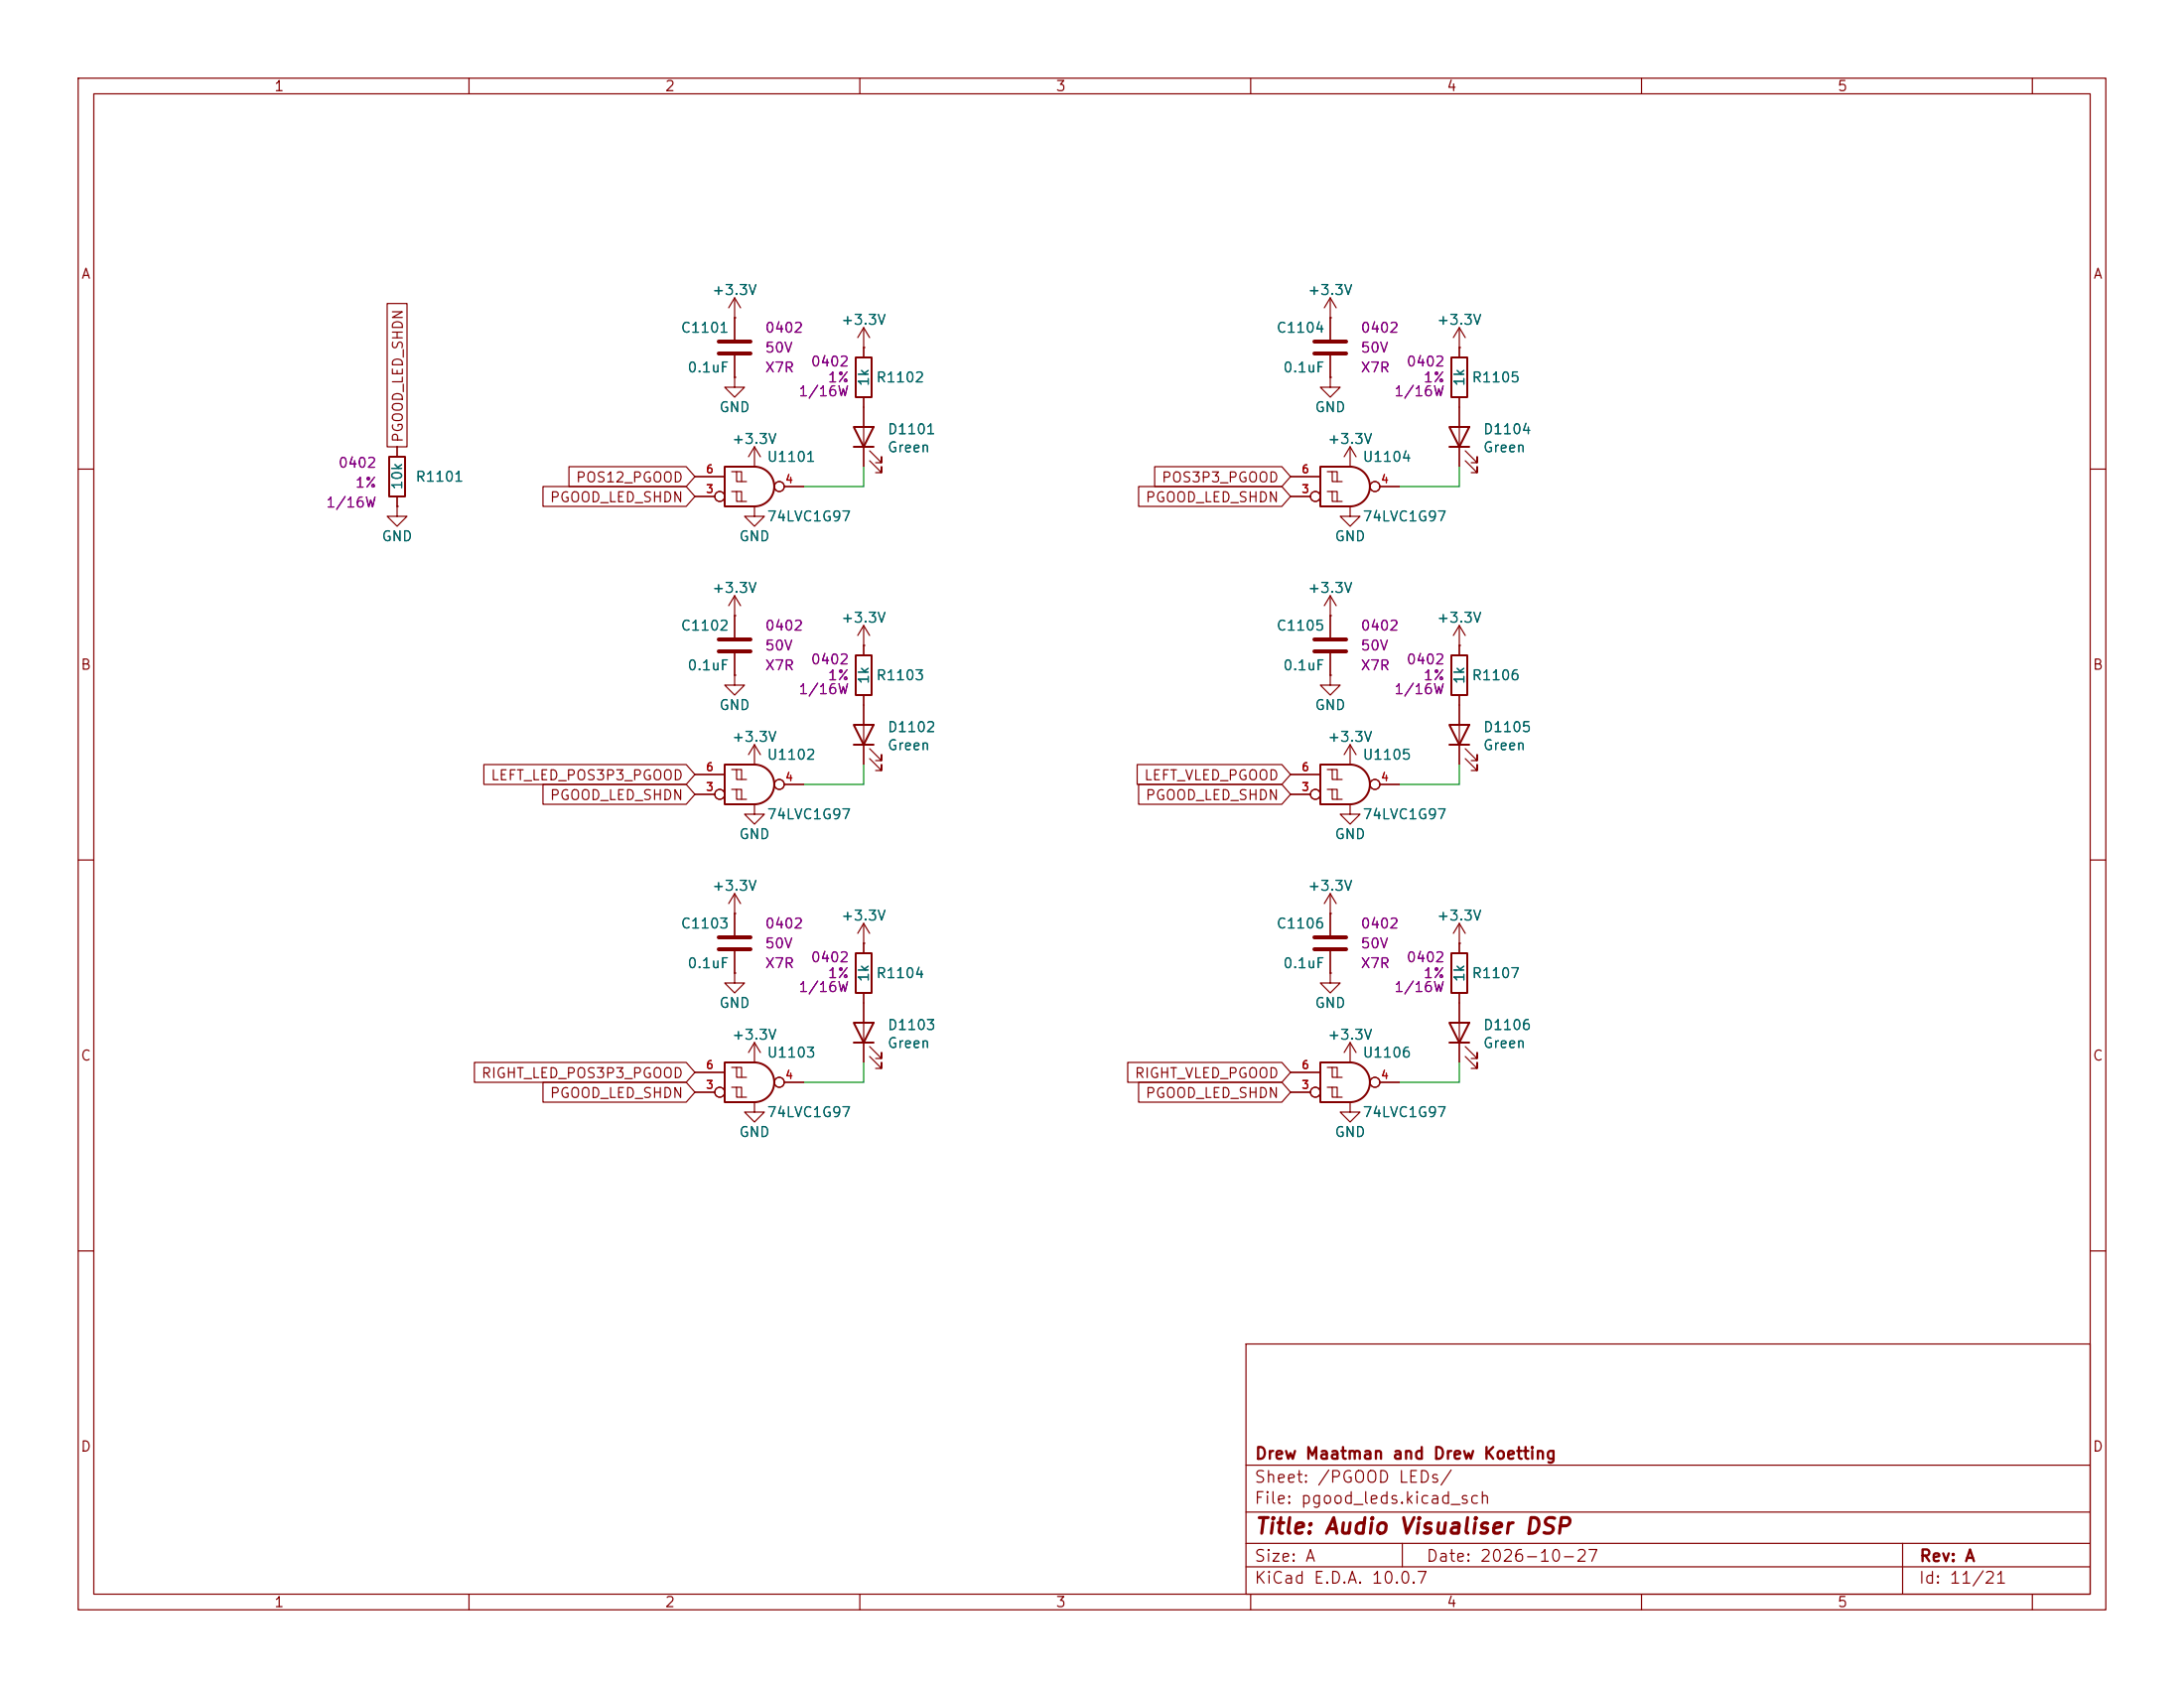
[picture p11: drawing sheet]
<svg xmlns="http://www.w3.org/2000/svg" width="279mm" height="216mm" viewBox="0 0 279 216" stroke-linecap="round" stroke-linejoin="round" font-family="sans-serif">
<g fill="none" stroke="#840000" stroke-width=".15">
<path d="M10 10h259.4v195.9h-259.4zM12 12h255.4v191.9h-255.4zM60 10v2M110 10v2M160 10v2M210 10v2M260 10v2M49.5 38.8h2.6v18.4h-2.6zM94 38.1l-.8 1.3M94 38.1l.7 1.3M94 38.1v5.3M170.2 38.1v5.3"/>
<path d="M170.2 38.1l-.8 1.3M170.2 38.1l.7 1.3M50.8 57.2v1.2M72.8 59.7h15l1.1 1.3-1.1 1.2h-15zM94 40.6h.1M94 48.3v1.2h1.2l-1.2 1.3-1.3-1.3h1.3M94 48.3h.1M94 45.5v2.8M96.5 59.7h.1M96.5 57.2l-.7 1.2M96.5 57.2l.8 1.2M96.5 57.2v2.5"/>
<path d="M110.5 44.5h.1M110.5 41.9v3.8M110.5 50.8v8.9M110.5 41.9l-.8 1.3M110.5 41.9l.8 1.3M111.3 58.9l1.5 1.6v-.8v.8h-.8M111.3 57.7l1.5 1.5v-.8v.8h-.8M147.7 59.7h16.3l1.1 1.3-1.1 1.2h-16.3zM170.2 48.3v1.2h1.2l-1.2 1.3-1.3-1.3h1.3M170.2 48.3h.1M170.2 40.6h.1M170.2 45.5v2.8"/>
<path d="M172.7 59.7h.1M172.7 57.2v2.5M172.7 57.2l-.7 1.2M172.7 57.2l.8 1.2M186.7 44.5h.1M186.7 41.9v3.8M186.7 50.8v8.9M186.7 41.9l-.8 1.3M186.7 41.9l.8 1.3M187.5 58.9l1.5 1.6v-.8v.8h-.8M187.5 57.7l1.5 1.5v-.8v.8h-.8M10 60h2"/>
<path d="M50.8 64.8v1.2h1.3l-1.3 1.3-1.3-1.3h1.3M50.8 64.8h.1M50.8 63.5v1.3M69.5 62.2h18.3l1.1 1.3-1.1 1.3h-18.3zM88.9 63.5h2.5M88.9 61h3.8M93.6 60.3h.6v1.3h1.3M93.6 62.9h.6v1.2h1.3M94 78.7h.1M94 76.2v5.3M94 76.2l-.8 1.3M94 76.2l.7 1.3"/>
<path d="M94.2 60.3h.7v1.3M94.2 62.9h.7v1.2M96.5 64.8v1.2h1.3l-1.3 1.3-1.3-1.3h1.3M96.5 64.8h.1M100.3 62.2h2.6M145.7 62.2h18.3l1.1 1.3-1.1 1.3h-18.3zM165.1 63.5h2.5M165.1 61h3.8M169.8 60.3h.6v1.3h1.3M169.8 62.9h.6v1.2h1.3M170.2 78.7h.1M170.2 76.2v5.3"/>
<path d="M170.2 76.2l-.8 1.3M170.2 76.2l.7 1.3M170.4 60.3h.7v1.3M170.4 62.9h.7v1.2M172.7 64.8v1.2h1.3l-1.3 1.3-1.3-1.3h1.3M172.7 64.8h.1M176.5 62.2h2.6M267.4 60h2M61.9 97.8h25.9l1.1 1.3-1.1 1.2h-25.9zM88.9 99.1h3.8M93.6 98.4h.6v1.3h1.3M94 86.4v1.2h1.2l-1.2 1.3-1.3-1.3h1.3"/>
<path d="M94 86.4h.1M94 83.6v2.8M94.2 98.4h.7v1.3M96.5 97.8h.1M96.5 95.3v2.5M96.5 95.3l-.7 1.2M96.5 95.3l.8 1.2M110.5 82.6h.1M110.5 80v3.8M110.5 88.9v8.9M110.5 80l-.8 1.3M110.5 80l.8 1.3"/>
<path d="M111.3 97l1.5 1.6v-.8v.8h-.8M111.3 95.8l1.5 1.5v-.8v.8h-.8M145.5 97.8h18.5l1.1 1.3-1.1 1.2h-18.5zM165.1 99.1h3.8M169.8 98.4h.6v1.3h1.3M170.2 86.4v1.2h1.2l-1.2 1.3-1.3-1.3h1.3M170.2 86.4h.1M170.2 83.6v2.8M170.4 98.4h.7v1.3M172.7 97.8h.1M172.7 95.3v2.5M172.7 95.3l-.7 1.2"/>
<path d="M172.7 95.3l.8 1.2M186.7 82.6h.1M186.7 80v3.8M186.7 88.9v8.9M186.7 80l-.8 1.3M186.7 80l.8 1.3M187.5 97l1.5 1.6v-.8v.8h-.8M187.5 95.8l1.5 1.5v-.8v.8h-.8M10 110h2M69.5 100.3h18.3l1.1 1.3-1.1 1.3h-18.3zM88.9 101.6h2.5M93.6 101h.6v1.2h1.3"/>
<path d="M94 116.8h.1M94 114.3v5.3M94 114.3l-.8 1.3M94 114.3l.7 1.3M94.2 101h.7v1.2M96.5 102.9v1.2h1.3l-1.3 1.3-1.3-1.3h1.3M96.5 102.9h.1M100.3 100.3h2.6M110.5 118.1v3.8M110.5 118.1l-.8 1.3M110.5 118.1l.8 1.3M145.7 100.3h18.3l1.1 1.3-1.1 1.3h-18.3z"/>
<path d="M165.1 101.6h2.5M169.8 101h.6v1.2h1.3M170.2 116.8h.1M170.2 114.3v5.3M170.2 114.3l-.8 1.3M170.2 114.3l.7 1.3M170.4 101h.7v1.2M172.7 102.9v1.2h1.3l-1.3 1.3-1.3-1.3h1.3M172.7 102.9h.1M176.5 100.3h2.6M186.7 118.1v3.8M186.7 118.1l-.8 1.3"/>
<path d="M186.7 118.1l.8 1.3M267.4 110h2M60.7 135.9h27.1l1.1 1.3-1.1 1.2h-27.1zM69.5 138.4h18.3l1.1 1.3-1.1 1.3h-18.3zM88.9 139.7h2.5M88.9 137.2h3.8M93.6 136.5h.6v1.3h1.3M93.6 139.1h.6v1.2h1.3M94 124.5v1.2h1.2l-1.2 1.3-1.3-1.3h1.3M94 124.5h.1M94 121.7v2.8M94.2 136.5h.7v1.3"/>
<path d="M94.2 139.1h.7v1.2M96.5 135.9h.1M96.5 133.4v2.5M96.5 133.4l-.7 1.2M96.5 133.4l.8 1.2M100.3 138.4h2.6M110.5 120.7h.1M110.5 127v8.9M111.3 135.1l1.5 1.6v-.8v.8h-.8M111.3 133.9l1.5 1.5v-.8v.8h-.8M144.3 135.9h19.7l1.1 1.3-1.1 1.2h-19.7zM145.7 138.4h18.3l1.1 1.3-1.1 1.3h-18.3z"/>
<path d="M165.1 139.7h2.5M165.1 137.2h3.8M169.8 136.5h.6v1.3h1.3M169.8 139.1h.6v1.2h1.3M170.2 124.5v1.2h1.2l-1.2 1.3-1.3-1.3h1.3M170.2 124.5h.1M170.2 121.7v2.8M170.4 136.5h.7v1.3M170.4 139.1h.7v1.2M172.7 135.9h.1M172.7 133.4l-.7 1.2M172.7 133.4l.8 1.2"/>
<path d="M172.7 133.4v2.5M176.5 138.4h2.6M186.7 120.7h.1M186.7 127v8.9M187.5 135.1l1.5 1.6v-.8v.8h-.8M187.5 133.9l1.5 1.5v-.8v.8h-.8M96.5 141v1.2h1.3l-1.3 1.3-1.3-1.3h1.3M96.5 141h.1M172.7 141v1.2h1.3l-1.3 1.3-1.3-1.3h1.3M172.7 141h.1M10 160h2M159.4 171.9h108v32h-108z"/>
<path d="M267.4 160h2M159.4 197.4h108M159.4 193.4h108M159.4 187.4h108M179.4 197.4v3M243.4 197.4v6.5M60 203.9v2M110 203.9v2M159.4 200.4h108M160 203.9v2M210 203.9v2M260 203.9v2"/>
<circle cx="92.1" cy="63.5" r=".63"/>
<circle cx="99.7" cy="62.2" r=".63"/>
<circle cx="168.3" cy="63.5" r=".63"/>
<circle cx="175.9" cy="62.2" r=".63"/>
<circle cx="92.1" cy="101.6" r=".63"/>
<circle cx="99.7" cy="100.3" r=".63"/>
<circle cx="168.3" cy="101.6" r=".63"/>
<circle cx="175.9" cy="100.3" r=".63"/>
<circle cx="92.1" cy="139.7" r=".63"/>
<circle cx="99.7" cy="138.4" r=".63"/>
<circle cx="168.3" cy="139.7" r=".63"/>
<circle cx="175.9" cy="138.4" r=".63"/>
</g>
<g fill="none" stroke="#840000" stroke-width=".25">
<path d="M49.8 58.4h2v5.1h-2zM92.7 59.7h3.8a2.54 2.54 0 0 1 2.6 2.5 2.54 2.54 0 0 1-2.6 2.6h-3.8zM109.2 54.6h2.6l-1.3 2.6zM109.2 57.2h2.6M109.5 45.7h2v5.1h-2zM168.9 59.7h3.8a2.54 2.54 0 0 1 2.6 2.5 2.54 2.54 0 0 1-2.6 2.6h-3.8zM185.4 54.6h2.6l-1.3 2.6zM185.4 57.2h2.6M185.7 45.7h2v5.1h-2zM92.7 97.8h3.8a2.54 2.54 0 0 1 2.6 2.5 2.54 2.54 0 0 1-2.6 2.6h-3.8zM109.2 92.7h2.6l-1.3 2.6zM109.2 95.3h2.6"/>
<path d="M109.5 83.8h2v5.1h-2zM168.9 97.8h3.8a2.54 2.54 0 0 1 2.6 2.5 2.54 2.54 0 0 1-2.6 2.6h-3.8zM185.4 92.7h2.6l-1.3 2.6zM185.4 95.3h2.6M185.7 83.8h2v5.1h-2zM92.7 135.9h3.8a2.54 2.54 0 0 1 2.6 2.5 2.54 2.54 0 0 1-2.6 2.6h-3.8zM109.2 130.8h2.6l-1.3 2.6zM109.2 133.4h2.6M109.5 121.9h2v5.1h-2zM168.9 135.9h3.8a2.54 2.54 0 0 1 2.6 2.5 2.54 2.54 0 0 1-2.6 2.6h-3.8zM185.4 130.8h2.6l-1.3 2.6zM185.4 133.4h2.6"/>
<path d="M185.7 121.9h2v5.1h-2z"/>
</g>
<path d="M91.9 43.7h4.1M91.9 45.2h4.1M168.1 43.7h4.1M168.1 45.2h4.1M91.9 81.8h4.1M91.9 83.3h4.1M168.1 81.8h4.1M168.1 83.3h4.1M91.9 119.9h4.1M168.1 119.9h4.1M91.9 121.4h4.1M168.1 121.4h4.1" fill="none" stroke="#840000" stroke-width=".51"/>
<path d="M110.5 59.7v2.5h-7.6M186.7 59.7v2.5h-7.6M110.5 97.8v2.5h-7.6M186.7 97.8v2.5h-7.6M110.5 135.9v2.5h-7.6M186.7 135.9v2.5h-7.6" fill="none" stroke="#009600" stroke-width=".15"/>
<text font-size="2" fill="#840000" x="160.4" y="196.7">Title: Audio Visualiser DSP</text>
<g font-size="1.5" fill="#840000">
<text x="160.4" y="190">Sheet: /PGOOD LEDs/</text>
<text x="160.4" y="187">Drew Maatman and Drew Koetting</text>
<text x="160.4" y="192.7">File: pgood_leds.kicad_sch</text>
<text x="160.4" y="202.9">KiCad E.D.A. 10.0.7</text>
<text x="160.4" y="200.1">Size: A</text>
<text x="182.4" y="200.1">Date: 2026-10-27</text>
<text x="245.4" y="202.9">Id: 11/21</text>
<text x="245.4" y="200.1">Rev: A</text>
</g>
<g font-size="1.3" fill="#840000">
<text x="35" y="12">1</text>
<text x="85" y="12">2</text>
<text x="135" y="12">3</text>
<text x="185" y="12">4</text>
<text x="235" y="12">5</text>
<text x="10.3" y="36">A</text>
<text x="267.7" y="36">A</text>
<text x="51.9" y="56.7" transform="rotate(-90 51.9 56.7)">PGOOD_LED_SHDN</text>
<text x="70.3" y="64.6">PGOOD_LED_SHDN</text>
<text x="73.6" y="62">POS12_PGOOD</text>
<text x="146.5" y="64.6">PGOOD_LED_SHDN</text>
<text x="148.5" y="62">POS3P3_PGOOD</text>
<text x="10.2" y="86">B</text>
<text x="267.6" y="86">B</text>
<text x="62.7" y="100.1">LEFT_LED_POS3P3_PGOOD</text>
<text x="146.3" y="100.1">LEFT_VLED_PGOOD</text>
<text x="70.3" y="102.7">PGOOD_LED_SHDN</text>
<text x="146.5" y="102.7">PGOOD_LED_SHDN</text>
<text x="10.2" y="136">C</text>
<text x="267.6" y="136">C</text>
<text x="61.5" y="138.2">RIGHT_LED_POS3P3_PGOOD</text>
<text x="70.3" y="140.8">PGOOD_LED_SHDN</text>
<text x="145.1" y="138.2">RIGHT_VLED_PGOOD</text>
<text x="146.5" y="140.8">PGOOD_LED_SHDN</text>
<text x="10.2" y="186">D</text>
<text x="267.6" y="186">D</text>
<text x="35" y="205.9">1</text>
<text x="85" y="205.9">2</text>
<text x="135" y="205.9">3</text>
<text x="185" y="205.9">4</text>
<text x="235" y="205.9">5</text>
</g>
<g font-size="1.3" fill="#006464">
<text x="91" y="38">+3.3V</text>
<text x="107.5" y="41.9">+3.3V</text>
<text x="167.2" y="38">+3.3V</text>
<text x="183.7" y="41.9">+3.3V</text>
<text x="87" y="42.9">C1101</text>
<text x="87.8" y="48">0.1uF</text>
<text x="163.2" y="42.9">C1104</text>
<text x="164" y="48">0.1uF</text>
<text x="91.9" y="53">GND</text>
<text x="111.5" y="49.5" transform="rotate(-90 111.5 49.5)">1k</text>
<text x="112" y="49.2">R1102</text>
<text x="168.1" y="53">GND</text>
<text x="187.7" y="49.5" transform="rotate(-90 187.7 49.5)">1k</text>
<text x="188.2" y="49.2">R1105</text>
<text x="93.6" y="57.1">+3.3V</text>
<text x="98" y="59.4">U1101</text>
<text x="113.4" y="55.9">D1101</text>
<text x="113.4" y="58.2">Green</text>
<text x="169.8" y="57.1">+3.3V</text>
<text x="174.2" y="59.4">U1104</text>
<text x="189.6" y="55.9">D1104</text>
<text x="189.6" y="58.2">Green</text>
<text x="51.8" y="62.8" transform="rotate(-90 51.8 62.8)">10k</text>
<text x="53.1" y="61.9">R1101</text>
<text x="48.7" y="69.5">GND</text>
<text x="94.5" y="69.5">GND</text>
<text x="98" y="67">74LVC1G97</text>
<text x="170.7" y="69.5">GND</text>
<text x="174.2" y="67">74LVC1G97</text>
<text x="91" y="76.1">+3.3V</text>
<text x="167.2" y="76.1">+3.3V</text>
<text x="87" y="81">C1102</text>
<text x="107.5" y="80">+3.3V</text>
<text x="163.2" y="81">C1105</text>
<text x="183.7" y="80">+3.3V</text>
<text x="87.8" y="86.1">0.1uF</text>
<text x="111.5" y="87.6" transform="rotate(-90 111.5 87.6)">1k</text>
<text x="112" y="87.3">R1103</text>
<text x="164" y="86.1">0.1uF</text>
<text x="187.7" y="87.6" transform="rotate(-90 187.7 87.6)">1k</text>
<text x="188.2" y="87.3">R1106</text>
<text x="91.9" y="91.1">GND</text>
<text x="93.6" y="95.2">+3.3V</text>
<text x="113.4" y="94">D1102</text>
<text x="168.1" y="91.1">GND</text>
<text x="169.8" y="95.2">+3.3V</text>
<text x="189.6" y="94">D1105</text>
<text x="98" y="97.5">U1102</text>
<text x="113.4" y="96.3">Green</text>
<text x="174.2" y="97.5">U1105</text>
<text x="189.6" y="96.3">Green</text>
<text x="94.5" y="107.6">GND</text>
<text x="98" y="105.1">74LVC1G97</text>
<text x="170.7" y="107.6">GND</text>
<text x="174.2" y="105.1">74LVC1G97</text>
<text x="87" y="119.1">C1103</text>
<text x="91" y="114.2">+3.3V</text>
<text x="107.5" y="118.1">+3.3V</text>
<text x="163.2" y="119.1">C1106</text>
<text x="167.2" y="114.2">+3.3V</text>
<text x="183.7" y="118.1">+3.3V</text>
<text x="87.8" y="124.2">0.1uF</text>
<text x="111.5" y="125.7" transform="rotate(-90 111.5 125.7)">1k</text>
<text x="112" y="125.4">R1104</text>
<text x="164" y="124.2">0.1uF</text>
<text x="187.7" y="125.7" transform="rotate(-90 187.7 125.7)">1k</text>
<text x="188.2" y="125.4">R1107</text>
<text x="91.9" y="129.2">GND</text>
<text x="168.1" y="129.2">GND</text>
<text x="93.6" y="133.3">+3.3V</text>
<text x="98" y="135.6">U1103</text>
<text x="113.4" y="132.1">D1103</text>
<text x="113.4" y="134.4">Green</text>
<text x="169.8" y="133.3">+3.3V</text>
<text x="174.2" y="135.6">U1106</text>
<text x="189.6" y="132.1">D1106</text>
<text x="189.6" y="134.4">Green</text>
<text x="98" y="143.2">74LVC1G97</text>
<text x="174.2" y="143.2">74LVC1G97</text>
<text x="94.5" y="145.7">GND</text>
<text x="170.7" y="145.7">GND</text>
</g>
<g font-size="1.3" fill="#840084">
<text x="97.8" y="42.9">0402</text>
<text x="97.8" y="45.4">50V</text>
<text x="97.8" y="48">X7R</text>
<text x="103.6" y="47.2">0402</text>
<text x="174" y="42.9">0402</text>
<text x="174" y="45.4">50V</text>
<text x="174" y="48">X7R</text>
<text x="179.8" y="47.2">0402</text>
<text x="102.1" y="51">1/16W</text>
<text x="105.8" y="49.2">1%</text>
<text x="178.3" y="51">1/16W</text>
<text x="182" y="49.2">1%</text>
<text x="41.6" y="65.2">1/16W</text>
<text x="43.2" y="60.1">0402</text>
<text x="45.4" y="62.7">1%</text>
<text x="97.8" y="81">0402</text>
<text x="97.8" y="83.5">50V</text>
<text x="174" y="81">0402</text>
<text x="174" y="83.5">50V</text>
<text x="97.8" y="86.1">X7R</text>
<text x="102.1" y="89.1">1/16W</text>
<text x="103.6" y="85.3">0402</text>
<text x="105.8" y="87.3">1%</text>
<text x="174" y="86.1">X7R</text>
<text x="178.3" y="89.1">1/16W</text>
<text x="179.8" y="85.3">0402</text>
<text x="182" y="87.3">1%</text>
<text x="97.8" y="119.1">0402</text>
<text x="174" y="119.1">0402</text>
<text x="97.8" y="121.6">50V</text>
<text x="97.8" y="124.2">X7R</text>
<text x="103.6" y="123.4">0402</text>
<text x="105.8" y="125.4">1%</text>
<text x="174" y="121.6">50V</text>
<text x="174" y="124.2">X7R</text>
<text x="179.8" y="123.4">0402</text>
<text x="182" y="125.4">1%</text>
<text x="102.1" y="127.2">1/16W</text>
<text x="178.3" y="127.2">1/16W</text>
</g>
<g font-size="1" fill="#a90000">
<text x="90.2" y="63.3">3</text>
<text x="90.2" y="60.8">6</text>
<text x="100.4" y="62">4</text>
<text x="166.4" y="63.3">3</text>
<text x="166.4" y="60.8">6</text>
<text x="176.6" y="62">4</text>
<text x="90.2" y="101.4">3</text>
<text x="90.2" y="98.9">6</text>
<text x="100.4" y="100.1">4</text>
<text x="166.4" y="101.4">3</text>
<text x="166.4" y="98.9">6</text>
<text x="176.6" y="100.1">4</text>
<text x="90.2" y="137">6</text>
<text x="166.4" y="137">6</text>
<text x="90.2" y="139.5">3</text>
<text x="100.4" y="138.2">4</text>
<text x="166.4" y="139.5">3</text>
<text x="176.6" y="138.2">4</text>
</g>
</svg>
